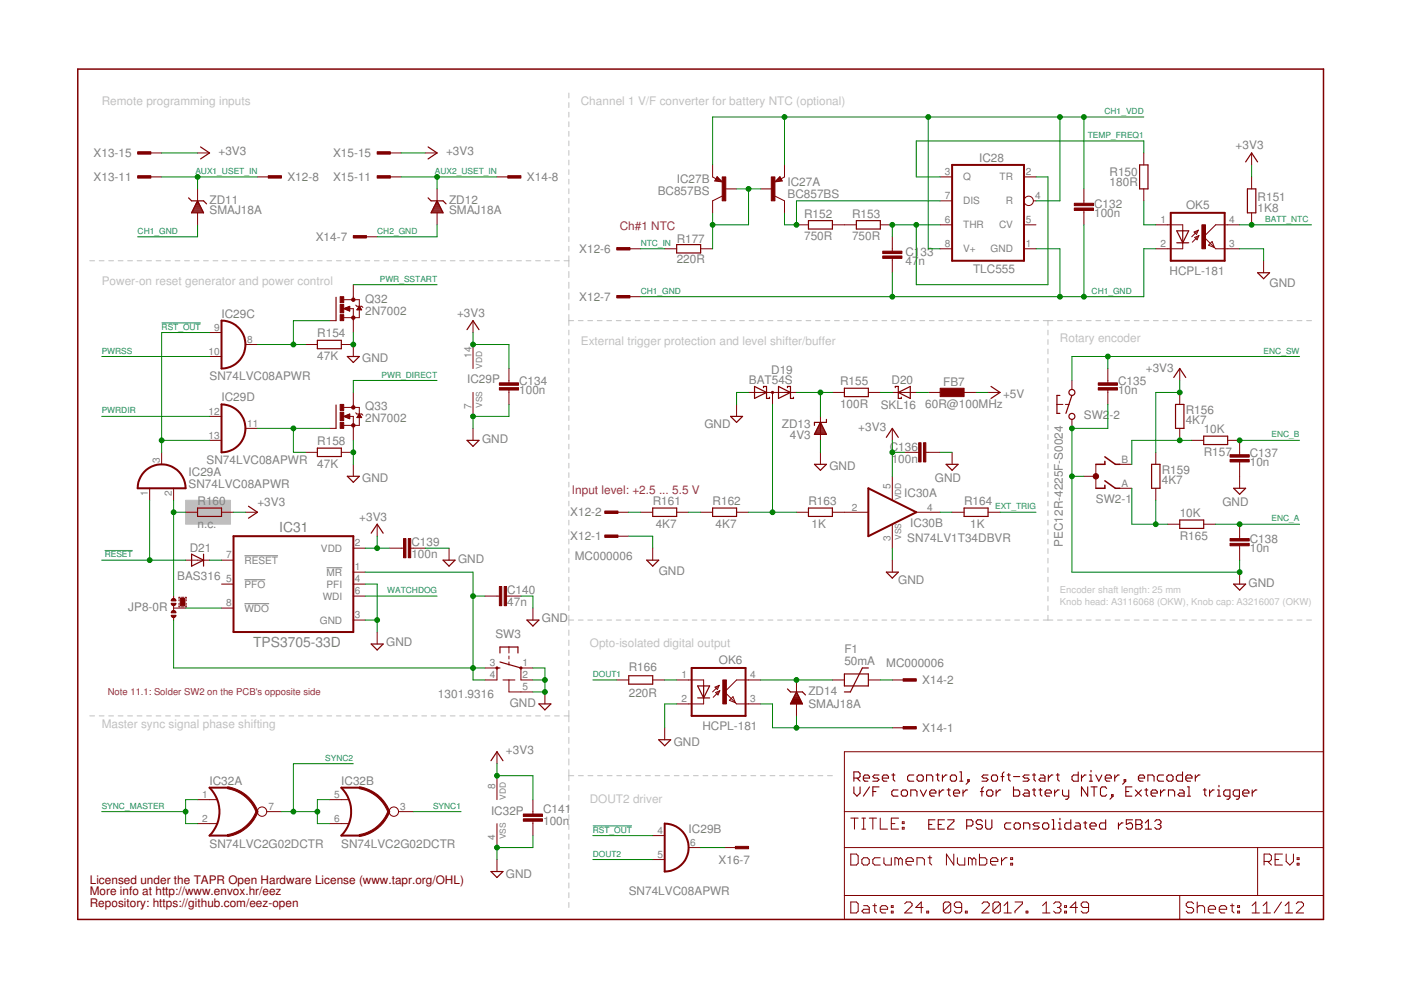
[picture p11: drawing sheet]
<svg xmlns="http://www.w3.org/2000/svg" width="297mm" height="210mm" viewBox="0 0 297 210" stroke-linecap="round" stroke-linejoin="round" font-family="sans-serif">
<g fill="none" stroke="#c0c0c0" stroke-width=".21">
<path d="M120.6 19.7v1.1M120.6 21.8v1M120.6 23.8v1M120.6 25.8v1.1M120.6 27.9v1M120.6 29.9v1M120.6 31.9v1M120.6 34v1M120.6 36v1M120.6 38v1M19 55.3h1M21 55.3h1.1"/>
<path d="M23.1 55.3h1M25.1 55.3h1M27.1 55.3h1M29.1 55.3h1M31.1 55.3h1M33.1 55.3h1M35.1 55.3h1M37.1 55.3h1M39.1 55.3h1.1M41.1 55.3h1.1M43.2 55.3h1M45.2 55.3h1"/>
<path d="M47.2 55.3h1M49.2 55.3h1M51.2 55.3h1M53.2 55.3h1M55.2 55.3h1M57.3 55.3h1M59.3 55.3h1M61.3 55.3h1M63.3 55.3h1M65.3 55.3h1M67.3 55.3h1M69.3 55.3h1"/>
<path d="M71.3 55.3h1M73.3 55.3h1.1M75.4 55.3h1M77.4 55.3h1M79.4 55.3h1M81.4 55.3h1M83.4 55.3h1M85.4 55.3h1M87.4 55.3h1M89.4 55.3h1M91.4 55.3h1.1M93.5 55.3h1"/>
<path d="M95.5 55.3h1M97.5 55.3h1M99.5 55.3h1M101.5 55.3h1M103.5 55.3h1M105.5 55.3h1M107.5 55.3h1M109.5 55.3h1.1M111.5 55.3h1.1M113.6 55.3h1M115.6 55.3h1M117.6 55.3h1"/>
<path d="M119.6 55.3h1M120.6 40v1.1M120.6 42.1v1M120.6 44.1v1M120.6 46.1v1.1M120.6 48.2v1M120.6 50.2v1M120.6 52.2v1.1M120.6 54.3v2.3M120.6 57.6v1.2M120.6 59.8v1.3M120.6 62.1v1.3"/>
<path d="M120.6 64.4v1.3M120.6 66.7v2.3M120.6 70v1M120.6 72v1M120.6 74v1M120.6 76v1M120.6 78.1v1M120.6 68h1M122.6 68h1M124.6 68h1M126.6 68h1.1M128.7 68h1"/>
<path d="M130.7 68h1M132.7 68h1M134.7 68h1M136.7 68h1M138.7 68h1M140.7 68h1M142.7 68h1M144.7 68h1.1M146.8 68h1M148.8 68h1M150.8 68h1M152.8 68h1"/>
<path d="M154.8 68h1M156.8 68h1M158.8 68h1M160.8 68h1M162.9 68h1M164.9 68h1M166.9 68h1M168.9 68h1M170.9 68h1M172.9 68h1M174.9 68h1M176.9 68h1"/>
<path d="M178.9 68h1.1M181 68h1M183 68h1M185 68h1M187 68h1M189 68h1M191 68h1M193 68h1M195 68h1M197 68h1.1M199.1 68h1M201.1 68h1"/>
<path d="M203.1 68h1M205.1 68h1M207.1 68h1M209.1 68h1M211.1 68h1M213.1 68h1M215.1 68h1.1M217.1 68h1.1M219.2 68h1M221.2 68h2M222.2 68v1M222.2 70v1"/>
<path d="M222.2 72v1M222.2 74v1M222.2 76v1M222.2 78.1v1M224.2 68h1.1M226.3 68h1M228.3 68h1M230.3 68h1.1M232.3 68h1.1M234.4 68h1M236.4 68h1M238.4 68h1.1"/>
<path d="M240.5 68h1M242.5 68h1M244.5 68h1.1M246.6 68h1M248.6 68h1M250.6 68h1.1M252.7 68h1M254.7 68h1M256.7 68h1M258.8 68h1M260.8 68h1M262.8 68h1"/>
<path d="M264.8 68h1.1M266.9 68h1M268.9 68h1M270.9 68h1.1M273 68h1M275 68h1M277 68h1.1M120.6 80.1v1M120.6 82.1v1M120.6 84.1v1M120.6 86.1v1M120.6 88.1v1.1"/>
<path d="M120.6 90.1v1.1M120.6 92.2v1M120.6 94.2v1M120.6 96.2v1M120.6 98.2v1M222.2 80.1v1M222.2 82.1v1M222.2 84.1v1M222.2 86.1v1M222.2 88.1v1.1M222.2 90.1v1.1M222.2 92.2v1"/>
<path d="M222.2 94.2v1M222.2 96.2v1M222.2 98.2v1M120.6 100.2v1M120.6 102.2v1.1M120.6 104.2v1.1M120.6 106.3v1M120.6 108.3v1M120.6 110.3v1M120.6 112.3v1M120.6 114.3v1M120.6 116.3v1"/>
<path d="M120.6 118.4v1M222.2 100.2v1M222.2 102.2v1.1M222.2 104.2v1.1M222.2 106.3v1M222.2 108.3v1M222.2 110.3v1M222.2 112.3v1M222.2 114.3v1M222.2 116.3v1M222.2 118.4v1M120.6 120.4v1"/>
<path d="M120.6 122.4v1M120.6 124.4v1M120.6 126.4v1M120.6 128.4v1.1M120.6 130.5v2.1M120.6 133.6v1.1M120.6 135.7v1.2M120.6 137.9v1.1M120.6 140v1.1M120.6 131.5h1M122.6 131.5h1M124.6 131.5h1"/>
<path d="M126.6 131.5h1.1M128.7 131.5h1M130.7 131.5h1M132.7 131.5h1M134.7 131.5h1M136.7 131.5h1M138.7 131.5h1M140.7 131.5h1M142.7 131.5h1M144.7 131.5h1.1M146.8 131.5h1M148.8 131.5h1"/>
<path d="M150.8 131.5h1M152.8 131.5h1M154.8 131.5h1M156.8 131.5h1M158.8 131.5h1M160.8 131.5h1M162.9 131.5h1M164.9 131.5h1M166.9 131.5h1M168.9 131.5h1M170.9 131.5h1M172.9 131.5h1"/>
<path d="M174.9 131.5h1M176.9 131.5h1M178.9 131.5h1.1M181 131.5h1M183 131.5h1M185 131.5h1M187 131.5h1M189 131.5h1M191 131.5h1M193 131.5h1M195 131.5h1M197 131.5h1.1"/>
<path d="M199.1 131.5h1M201.1 131.5h1M203.1 131.5h1M205.1 131.5h1M207.1 131.5h1M209.1 131.5h1M211.1 131.5h1M213.1 131.5h1M215.1 131.5h1.1M217.1 131.5h1.1M219.2 131.5h1M221.2 131.5h2"/>
<path d="M222.2 120.4v1M222.2 122.4v1M222.2 124.4v1M222.2 126.4v1M222.2 128.4v1.1M222.2 130.5v1M224.2 131.5h1.1M226.3 131.5h1M228.3 131.5h1M230.3 131.5h1.1M232.3 131.5h1.1M234.4 131.5h1"/>
<path d="M236.4 131.5h1M238.4 131.5h1.1M240.5 131.5h1M242.5 131.5h1M244.5 131.5h1.1M246.6 131.5h1M248.6 131.5h1M250.6 131.5h1.1M252.7 131.5h1M254.7 131.5h1M256.7 131.5h1M258.8 131.5h1"/>
<path d="M260.8 131.5h1M262.8 131.5h1M264.8 131.5h1.1M266.9 131.5h1M268.9 131.5h1M270.9 131.5h1.1M273 131.5h1M275 131.5h1M277 131.5h1.1M19 151.8h1M21 151.8h1.1M23.1 151.8h1"/>
<path d="M25.1 151.8h1M27.1 151.8h1M29.1 151.8h1M31.1 151.8h1M33.1 151.8h1M35.1 151.8h1M37.1 151.8h1M39.1 151.8h1.1M41.1 151.8h1.1M43.2 151.8h1M45.2 151.8h1M47.2 151.8h1"/>
<path d="M49.2 151.8h1M51.2 151.8h1M53.2 151.8h1M55.2 151.8h1M57.3 151.8h1M59.3 151.8h1M61.3 151.8h1M63.3 151.8h1M65.3 151.8h1M67.3 151.8h1M69.3 151.8h1M71.3 151.8h1"/>
<path d="M73.3 151.8h1.1M75.4 151.8h1M77.4 151.8h1M79.4 151.8h1M81.4 151.8h1M83.4 151.8h1M85.4 151.8h1M87.4 151.8h1M89.4 151.8h1M91.4 151.8h1.1M93.5 151.8h1M95.5 151.8h1"/>
<path d="M97.5 151.8h1M99.5 151.8h1M101.5 151.8h1M103.5 151.8h1M105.5 151.8h1M107.5 151.8h1M109.5 151.8h1.1M111.5 151.8h1.1M113.6 151.8h1M115.6 151.8h1M117.6 151.8h1M119.6 151.8h1"/>
<path d="M120.6 142.1v1.2M120.6 144.3v1.1M120.6 146.4v1.1M120.6 148.5v1.1M120.6 150.6v2.5M120.6 154.1v1.2M120.6 156.3v1.3M120.6 158.6v1.3M120.6 160.9v1.3M120.6 163.2v2.3M120.6 166.5v1.1M120.6 168.6v1.1"/>
<path d="M120.6 170.7v1M120.6 172.7v1.1M120.6 174.8v1.1M120.6 176.9v1M120.6 178.9v1.1M120.6 164.5h1M122.6 164.5h1.1M124.7 164.5h1M126.7 164.5h1M128.7 164.5h1.1M130.8 164.5h1M132.8 164.5h1"/>
<path d="M134.8 164.5h1.1M136.9 164.5h1M138.9 164.5h1M140.9 164.5h1M143 164.5h1M145 164.5h1M147 164.5h1M149.1 164.5h1M151.1 164.5h1M153.1 164.5h1M155.1 164.5h1.1M157.2 164.5h1"/>
<path d="M159.2 164.5h1M161.2 164.5h1.1M163.3 164.5h1M165.3 164.5h1M167.3 164.5h1.1M169.4 164.5h1M171.4 164.5h1M173.4 164.5h1.1M175.5 164.5h1M120.6 181v1.1M120.6 183.1v1M120.6 185.1v1.1"/>
<path d="M120.6 187.2v1.1M120.6 189.3v1M120.6 191.3v1.1"/>
</g>
<path d="M39.3 106.1h9.6v5h-9.6z" fill="#c0c0c0" stroke="#c0c0c0" stroke-width=".21"/>
<path d="M51.8 117.8h7.1M51.8 122.9h4.4M51.8 128h5.3M69.2 120.4h3.4" fill="none" stroke="#808080" stroke-width=".21"/>
<g fill="none" stroke="#800000" stroke-width=".23">
<path d="M181 165h1l.4-.3v-.7l-.4-.3h-1v1.9M181 166.8v1.3l.7 .7 .7-.7v-1.3M181.7 165l.7 .6M183 165h1.4v-.3l-.4-.4h-.6l-.4 .4v.6l.4 .3h.6M184.4 166.8l-1.4 2M185.1 167.8h.6M186.4 164.3h-1l-.3 .4 .3 .3h.6l.4 .3-.4 .3h-.9M186.4 166.8h-1.3v2M187.1 165h1.3v-.3l-.4-.4h-.6l-.3 .4v.6l.3 .3h.6M189.1 164.3h.6M189.4 164v1.3l.3 .3M190.4 167.5h-1l-.3 .3v.7l.3 .3h1"/>
<path d="M191.1 167.8l.3-.3h.7l.3 .3v.7l-.3 .3h-.7l-.3-.3zM193.1 168.8v-1.3h1l.3 .3v1M193.7 164.3h-.9l-.4 .4v.6l.4 .3h.9M194.4 164.7l.4-.4h.6l.3 .4v.6l-.3 .3h-.6l-.4-.3zM195.1 167.5l.7 1.3 .6-1.3M196.4 165.6v-1.3h1l.4 .4v.9M196.9 174.8h.7M197.1 168.1h1.3v-.3l-.3-.3h-.6l-.4 .3v.7l.4 .3h.6M198.2 173.8h-1.3v2h1.3M198.5 164.3h.6M198.8 164v1.3l.3 .3M198.9 174.8h.7"/>
<path d="M199.1 167.5v1.3M199.8 164.3v1.3M200.1 167.5h-.3l-.7 .6M200.2 173.8h-1.3v2h1.3M200.8 164.3h-.3l-.7 .7M200.8 167.5h.7M200.9 173.8h1.3v.4l-1.3 1.3v.3h1.3M201.1 167.2v1.3l.4 .3M201.8 164.3h.7l.3 .4v.6l-.3 .3h-.7l-.3-.3v-.6zM202.2 168.1h1.3v-.3l-.4-.3h-.6l-.3 .3v.7l.3 .3h.6M203.5 163.7h.3v1.9M203.5 165.6h.7"/>
<path d="M204.2 167.5v1.3M205 175.1h.9l.4-.3v-.6l-.4-.4h-.9v2M205.1 167.5h-.3l-.6 .6M205.2 165.3h.3v.3h-.3zM205.5 165.6l-.7 .7M207.9 167.8h.6M208.3 174.2l-.4-.4h-.6l-.3 .4v.3l.3 .3h.6l.4 .3v.4l-.4 .3h-.6l-.3-.3M208.5 166.8l-.3 .4v1.6M209 173.8v1.7l.3 .3h.7l.3-.3v-1.7M209.2 167.8l.3-.3h.7l.3 .3v.7l-.3 .3h-.7l-.3-.3zM209.5 164.3h-1l-.3 .4 .3 .3h.7l.3 .3-.3 .3h-1M210.5 164.3h.7l.3 .4v.6l-.3 .3h-.7l-.3-.3v-.6z"/>
<path d="M211.2 167.5v1.3M212.2 167.5h-.3l-.7 .6M212.2 164.7h.7M212.9 163.7l-.4 .3v1.6M213.6 164.3h.6M213.9 164v1.3l.3 .3M214.3 174.5h-1l-.3 .3v.7l.3 .3h1M214.9 164.7h1.3M214.9 166.8v2h1l.3-.3v-.7l-.3-.3h-1M215.3 174.5h.7l.3 .3v.7l-.3 .3h-.7l-.3-.3v-.7zM217 175.8v-1.3h1l.3 .3v1M217.2 167.5h.7l.3 .3v1h-1l-.3-.3 .3-.4h1"/>
<path d="M218.2 164.3h-1l-.3 .4 .3 .3h.7l.3 .3-.3 .3h-1M218.9 164.3h.7M218.9 167.5h.7M219.2 164v1.3l.4 .3M219.2 167.2v1.3l.4 .3M220.3 167.5h.6M220.3 174.5h-.9l-.4 .3 .4 .3h.6l.3 .4-.3 .3h-1M220.6 164.3h.6l.4 .4v.9h-1l-.3-.3 .3-.3h1M220.6 167.2v1.3l.3 .3M221.4 174.5h.6l.4 .3v.7l-.4 .3h-.6l-.4-.3v-.7zM221.6 168.1h1.3v-.3l-.3-.3h-.7l-.3 .3v.7l.3 .3h.7M222.3 164.3v1.3"/>
<path d="M223.1 173.8h.3v2M223.1 175.8h.6M223.2 164.3h-.3l-.6 .7M223.6 167.5v1.3M223.9 164.3h.7M224.3 164v1.3l.3 .3M224.4 175.8h.6M224.4 174.5h.3v1.3M224.6 167.5h-.3l-.7 .6M224.7 173.5v.3M225.3 167.5v1l.3 .3h1M226.6 167.5v1.6l-.3 .4h-.4"/>
<path d="M227 173.8v2h-.9l-.4-.3v-.7l.4-.3h.9M228.1 174.5h.6l.3 .3v1h-.9l-.3-.3 .3-.4h.9M228.6 163.7v1.9h-1l-.3-.3v-.6l.3-.4h1M229.3 164.3v1.3M229.8 174.5h.6M230.1 174.2v1.3l.3 .3M230.3 164.3h-.3l-.7 .7M230.6 166.8v2l-1.3-2v2M231 165.6h.6M231 164.3h.3v1.3M231.1 175.1h1.3v-.3l-.3-.3h-.7l-.3 .3v.7l.3 .3h.7M231.3 163.3v.4"/>
<path d="M231.3 166.8h1.3M232 166.8v2M232.3 164.3l.7 1.3 .6-1.3M234.3 165h1.3v-.3l-.3-.4h-.6l-.4 .4v.6l.4 .3h.6M234.4 173.8v2h-1l-.3-.3v-.7l.3-.3h1M234.6 167.2l-.3-.4h-.6l-.4 .4v1.3l.4 .3h.6l.3-.3M235.7 168.5h.3v.3h-.3zM236 168.8l-.7 .7M236.3 164.3v1.3M237.1 174.5v1.3M237.3 164.3h-.3l-.7 .7M238.1 174.5h-.3l-.7 .6"/>
<path d="M238.3 165.3h.4v.3h-.4zM238.7 165.6l-.7 .7M238.7 167.8h.6M240 166.8h-1.3v2h1.3M240.1 173.8h-1.3v1l.7-.3h.3l.3 .3v.7l-.3 .3h-.7l-.3-.3M240.7 167.5l1.3 1.3M240.8 173.8h1l.3 .4v.3l-.3 .3 .3 .3v.4l-.3 .3h-1zM240.8 174.8h1M241.4 165h1.3v-.3l-.3-.4h-.7l-.3 .4v.6l.3 .3h.7M242 167.5l-1.3 1.3M242.7 167.5h.7M242.8 175.8h1.3"/>
<path d="M242.8 174.5l.7-.7v2M243 167.2v1.3l.4 .3M243.4 165.6v-1.3h1l.3 .4v.9M244.1 168.1h1.3v-.3l-.4-.3h-.6l-.3 .3v.7l.3 .3h.6M244.8 174.2l.4-.4h.6l.3 .4v.3l-.3 .3M245.5 174.8h.3M245.8 174.8l.3 .3v.4l-.3 .3h-.6l-.4-.3M246.1 167.5v1.3M246.7 164.3h-1l-.3 .4v.6l.3 .3h1M247 167.5h-.3l-.6 .6M247.4 164.7l.3-.4h.7l.3 .4v.6l-.3 .3h-.7l-.3-.3zM247.7 168.8v-1.3h1l.3 .3v1"/>
<path d="M250.1 167.5h.6l.4 .3v1h-1l-.4-.3 .4-.4h1M250.7 163.7v1.9h-1l-.3-.3v-.6l.3-.4h1M251.4 165h1.3v-.3l-.3-.4h-.6l-.4 .4v.6l.4 .3h.6M251.8 166.8h.3v2M251.8 168.8h.6M253.4 164.3v1.3M254.4 164.3h-.3l-.7 .7M255.1 167.5h.7M255.4 167.2v1.3l.4 .3M256.5 167.5v1.3M257.4 167.5h-.3l-.6 .6M258.1 167.5h.3v1.3"/>
<path d="M258.1 168.8h.7M258.4 166.5v.3M260.8 168.8h-1l-.3-.3v-.7l.3-.3h1v1.6l-.3 .4h-.4M262.8 168.8h-1l-.3-.3v-.7l.3-.3h1v1.6l-.3 .4h-.4M263.5 168.1h1.3v-.3l-.3-.3h-.7l-.3 .3v.7l.3 .3h.7M265.5 167.5v1.3M266.5 167.5h-.4l-.6 .6"/>
</g>
<g fill="none" stroke="#800000" stroke-width=".42">
<path d="M201.9 35h15.2v20.3h-15.2zM248.2 45.1h11.5v10.2h-11.5zM47 68a5.1 5.1 0 0 1 5 5.1 5.1 5.1 0 0 1-5 5zM47 85.7a5.1 5.1 0 0 1 5 5.1 5.1 5.1 0 0 1-5 5.1zM30.6 100.1a5.1 5.1 0 0 1 5.5-1.3 5.1 5.1 0 0 1 3.2 4.7h-10.1a5.1 5.1 0 0 1 1.4-3.4zM49.5 113.7h25.4v20.3h-25.4zM184.1 103.5l10.2 5.1-10.2 5.1zM146.6 141.6h11.5v10.2h-11.5zM48.2 167h-3.8a7.2 7.2 0 0 1 0 10.2h3.8M76.2 167h-3.8a7.2 7.2 0 0 1 0 10.2h3.8M140.9 174.6a5.1 5.1 0 0 1 5.1 5.1 5.1 5.1 0 0 1-5.1 5.1z"/>
<circle cx="163.8" cy="83.2" r=".13"/>
<circle cx="105.4" cy="141.6" r=".13"/>
<circle cx="110.4" cy="141.6" r=".13"/>
</g>
<g fill="none" stroke="#800000" stroke-width=".21">
<path d="M31.7 37.5h2.6M31.7 32.4h2.6M41.9 32.4h2.5M54.6 37.5h2.5M82.5 37.5h2.5M82.5 32.4h2.5M90.1 32.4h2.6M105.4 37.5h2.5M151.1 35v2.5l.7 .4M152 37.4l1.1 1.2-1.6-.2zM165.4 37.4l.5 1-1.6 .2zM166.3 35v2.5l-.7 .4"/>
<path d="M199.3 37.5h2.6M217.1 37.5h2.5M242.5 32.4v2.6M265.4 32.4v2.6M265.4 37.5v2.5M41.9 40v2.6M41.9 45.1v2.6M77.4 50.2h2.6M92.7 40v2.6M92.7 45.1v2.6M133.3 52.7h2.5M140.9 52.7h2.6"/>
<path d="M148.5 52.7h2.6M153.1 41.6l-2 1v2.5M153.6 40h2.6M161.2 40h2.6M164.3 41.6l2 1v2.5M168.9 47.7h2.5M176.5 47.7h5.1M186.6 47.7h2.6M189.2 50.2v3.1M189.2 54.8v3M199.3 42.6h2.6M199.3 47.7h2.6"/>
<path d="M199.3 52.7h2.6M217.1 47.7h2.5M217.1 52.7h2.5M219.1 42.6h.5M229.8 40v3.1M229.8 44.6v3.1M242.5 40v2.6M245 47.7h5.8v1.2M250.8 51.5v1.2h-5.8M253.2 49.2l.9-.4-.4 .9zM253.3 50.3l.9-.3-.4 .8zM254.1 48.8l-1.4 1.4"/>
<path d="M254.2 50l-1.4 1.4M257 51.2l.5 1.3-1.3-.5zM262.8 47.7h-5.1l-2.5 2.5 2.5 2.5h5.1M265.4 45.1v2.6M267.9 55.3v2.5M44.4 70.5h2.6M44.4 75.6h2.6M52 73h2.6M64.7 73h2.6M69.8 68h1.4M72.4 73h2.5v2.6M72.9 65.4l1.2-.5v1.1z"/>
<path d="M72.9 63.5h3.3v3.9h-3.3M72.9 65.4h1.2M73.1 65.5h1M73.2 65.3h.9M73.4 65.6h.7M73.6 65.2h.5M73.7 65.8h.4M73.9 65h.2M74 65.9h.1M74 65.4h.9v5.1M74.9 60.4v3.1M75.4 64.7l.3 .2h1l.2 .3"/>
<path d="M75.7 65.6h.9M75.8 65.5h.8M75.9 65.4h.6M75.9 65.3h.5M76 65.2h.3M76.1 65h.1M76.2 64.9l.5 .8h-1zM100.3 68v2.5M100.3 73v5.1M107.9 78.1v3.1M133.3 62.9h2.5M234.9 78.1v3.1"/>
<path d="M250.1 78.1v2.6M34.3 95.9v2.5M44.4 88.3h2.6M44.4 93.4h2.6M52 90.8h2.6M64.7 95.9h2.6M69.8 90.8h1.4M72.4 95.9h2.5M72.9 88.3l1.2-.5v1zM72.9 86.4h3.3v3.8h-3.3M72.9 88.3h2v5.1M73.1 88.2h1"/>
<path d="M73.2 88.4h.9M73.4 88.1h.7M73.6 88.6h.5M73.7 88h.4M73.9 88.7h.2M74 87.8h.1M74.9 83.2v3.2M74.9 98.4v2.6M75.4 87.5l.3 .3h1l.2 .2M75.7 88.4h.9M75.8 88.3h.7M75.9 88.2h.6"/>
<path d="M76 88.1h.4M76.1 88h.2M76.1 87.8h.1M76.2 87.8l.5 .7h-1zM100.3 83.2v5.1M100.3 90.8v2.6M107.9 82.7v3M156.2 85.7v2.6M158.7 83.2h10.2M163.8 83.2v2.5M173.9 88.3v5.1M173.9 95.9v2.5"/>
<path d="M176.5 83.2h2.5M184.1 83.2h2.5M189.2 90.8v2.6M189.2 83.2h5.1M191.7 95.9h3.1M196.3 95.9h3M196.8 83.2h2.5M201.9 95.9v2.5M204.4 83.2h2.5M209.5 83.2h2.5M224.1 85.7h1.3M225.9 85.7h.7"/>
<path d="M227.3 80.7v1.9M227.3 88.9v1.9M232.3 98.4v5.1M234.9 82.7v3M237.4 98.4h2.6M245 95.9v2.5M250.1 83.2v2.5M250.1 90.8v2.6M252.7 93.4h2.5M260.3 93.4h2.5v3M262.8 97.9v5.6M31.7 103.5v2.6"/>
<path d="M36.8 103.5v2.6M39.3 108.6h2.6M39.3 118.8h5.1M47 108.6h2.5M47 118.8h2.5M52 108.6h2.6M74.9 116.2h2.5M80 111.1v2.6M82.5 116.2h3.1M87.1 116.2h3M95.2 116.2v2.6M130.8 108.6h2.5"/>
<path d="M130.8 113.7h2.5M135.8 108.6h2.6M138.4 116.2v2.6M143.5 108.6h2.5M148.5 108.6h2.6M156.2 108.6h2.5M168.9 108.6h2.5M176.5 108.6h7.6M189.2 101v5.1M189.2 111.1v5.1M189.2 118.8v2.5M194.3 108.6h5"/>
<path d="M201.9 108.6h2.5M209.5 108.6h2.5M229.8 101h2.5M237.4 103.5h2.6M245 103.5v2.6M247.6 111.1h2.5M255.2 111.1h2.5M262.8 111.1v3.1M262.8 115.7v3.1M36.8 128.9h2.5M36.8 126.4v.7M36.8 128.4v1"/>
<path d="M36.8 130.7v.8M38 128.4v.3h.2M38 127.1v.3M38 127.9v.3M38.2 126.6h-.2v.3M38.5 126.6h.5M38.5 128.7h.5M39.2 126.6h.3v.3M39.5 128.4v.3h-.3M39.5 127.1v.3M39.5 127.9v.3M47 123.8h2.5"/>
<path d="M47 128.9h2.5M74.9 121.3h2.5M74.9 123.8h2.5M74.9 126.4h2.5M74.9 131.5h2.5M80 134v2.5M102.8 126.4h3.1M107.4 126.4h3M107.9 137.2v1.3M107.9 139.1v.6M113 128.9v2.6M262.8 121.3v2.5"/>
<path d="M102.8 141.6h2.6v2.6h-2.6M105.4 159.4v2.5M106.6 144.2h2.6M107.9 140.4v.6M107.9 144.2v2.5h5.1M113 141.6h-2.6v2.6h2.6M115.5 146.7v2.5M130.8 144.2h2.5M138.4 144.2h2.5M140.9 154.3v2.5M143.5 144.2h5.7v1.2M149.2 148v1.2h-5.7"/>
<path d="M151.6 145.7l.9-.4-.4 .9zM151.7 146.8l.9-.3-.4 .8zM152.5 145.3l-1.4 1.4M152.6 146.5l-1.4 1.3M155.4 147.7l.5 1.3-1.3-.5zM161.2 144.2h-5l-2.6 2.5 2.6 2.5h5M168.9 144.2v2.5M168.9 149.2v2.6M176.5 144.2h2.5M179 159.4h101.6v35.5h-101.6zM184.1 144.2h2.5M189.2 144.2h2.5"/>
<path d="M189.2 154.3h2.5M41.9 174.6h4.1M41.9 169.5h4.1M56.6 172.1h3.1M69.8 174.6h4.1M69.8 169.5h4.1M84.5 172.1h3.1M105.4 164.5v5M105.4 174.6v5.1M113 169.5v3.1M113 174.1v3.1M138.4 177.2h2.5"/>
<path d="M146 179.7h2.5M153.6 179.7h2.6M179 179.7h101.6M179 172.1h101.6M180.4 173.5h1.5M181.2 173.5v2.3M182.7 173.5h.8M182.7 175.8h.8M183.1 173.5v2.3M184.3 173.5h1.5M185.1 173.5v2.3M186.6 173.5v2.3h1.6"/>
<path d="M189 174.6h.7M190.5 173.5h-1.5v2.3h1.5M191.3 175.4h.4v.4h-.4zM191.3 174.2h.4v.4h-.4zM266.6 179.7v10.2M105.4 182.2v2.6M138.4 182.2h2.5M179 189.9h101.6M180.4 181.1h1.2l.3 .4v1.5l-.3 .4h-1.2zM180.4 191.2h1.2l.3 .4v1.6l-.3 .4h-1.2zM182.7 182.2l.4-.3h.8l.4 .3v.8l-.4 .4h-.8l-.4-.4zM183.1 192h.8l.4 .4v1.2h-1.2l-.4-.4 .4-.4h1.2"/>
<path d="M185.1 192h.7M185.5 191.6v1.6l.3 .4M186.6 192.8h1.6v-.4l-.4-.4h-.8l-.4 .4v.8l.4 .4h.8M186.6 181.9h-1.1l-.4 .3v.8l.4 .4h1.1M187.4 181.9v1.1l.4 .4h1.2v-1.5M189 193.2h.4v.4h-.4zM189 192h.4v.4h-.4zM190.5 182.2l-.4-.3h-.4v1.5M190.5 182.2l.4-.3 .4 .3v1.2M190.5 182.2v1.2M191.8 191.6l.4-.4h.8l.4 .4v.4l-1.6 1.6h1.6M192.1 182.6h1.5v-.4l-.3-.3h-.8l-.4 .3v.8l.4 .4h.8"/>
<path d="M194.4 183.4v-1.5h1.2l.4 .3v1.2M195.7 192.4h-1.5l1.1-1.2v2.4M196.5 193.2h.4v.4h-.4zM196.8 181.9h.7M197.1 181.5v1.5l.4 .4M201.6 191.6v1.6l-.4 .4h-.8l-.4-.4M201.6 191.6l-.4-.4h-.8l-.4 .4v1.6M201.6 191.6l-1.6 1.6M202.2 181.1v2.3l-1.5-2.3v2.3M203 181.9v1.1l.4 .4h1.2v-1.5M203.9 192.4h-1.2l-.4-.4v-.4l.4-.4h.8l.4 .4v1.6l-.4 .4h-.8l-.4-.4M204.7 193.2h.4v.4h-.4z"/>
<path d="M206.1 182.2l-.4-.3h-.4v1.5M206.1 182.2v1.2M206.1 182.2l.4-.3 .4 .3v1.2M207.7 181.1v2.3h1.2l.3-.4v-.8l-.3-.3h-1.2M208.2 191.6l.4-.4h.8l.3 .4v.4l-1.5 1.6h1.5M210 182.6h1.6v-.4l-.4-.3h-.8l-.4 .3v.8l.4 .4h.8M212.1 191.6v1.6l-.4 .4h-.8l-.4-.4M212.1 191.6l-.4-.4h-.8l-.4 .4v1.6M212.1 191.6l-1.6 1.6M212.3 181.9v1.5M212.9 193.6h1.5M212.9 192l.7-.8v2.4"/>
<path d="M213.5 181.9h-.4l-.8 .7M214.3 183h.4v.4h-.4zM214.3 181.9h.4v.3h-.4zM215.2 191.2h1.6v.4l-1.6 1.6v.4M217.6 193.2h.3v.4h-.3zM221 193.6h1.6M221 192l.8-.8v2.4M223.4 191.6l.4-.4h.8l.3 .4v.4l-.3 .4M224.2 192.4h.4M224.6 192.4l.3 .4v.4l-.3 .4h-.8l-.4-.4M225.7 193.2h.4v.4h-.4zM225.7 192h.4v.4h-.4z"/>
<path d="M228.5 192.4h-1.6l1.2-1.2v2.4M230.8 192.4h-1.2l-.4-.4v-.4l.4-.4h.8l.4 .4v1.6l-.4 .4h-.8l-.4-.4M250.1 189.9v5M253.1 191.6l-.4-.4h-.8l-.4 .4v.4l.4 .4h.8l.4 .4v.4l-.4 .4h-.8l-.4-.4M253.8 192.4l.4-.4h.8l.4 .4v1.2M253.8 191.2v2.4M256.2 192.8h1.5v-.4l-.4-.4h-.7l-.4 .4v.8l.4 .4h.7M258.5 192.8h1.6v-.4l-.4-.4h-.8l-.4 .4v.8l.4 .4h.8M260.9 192h.7M261.2 191.6v1.6l.4 .4M262.4 193.2h.4v.4h-.4zM262.4 192h.4v.4h-.4z"/>
<path d="M265.5 193.6h1.5M265.5 192l.8-.8v2.4M267.8 193.6h1.6M267.8 192l.8-.8v2.4M268 182.6h1.2l.4-.4v-.7l-.4-.4h-1.2v2.3M268.8 182.6l.8 .8M270.3 182.2h.8M271.7 191.2l-1.5 2.4M271.9 181.1h-1.6v2.3h1.6M272.5 193.6h1.5M272.5 192l.8-.8v2.4M272.7 181.1v1.5l.8 .8 .7-.8v-1.5"/>
<path d="M274.8 191.6l.4-.4h.8l.4 .4v.4l-1.6 1.6h1.6M275 183h.4v.4h-.4zM275 181.9h.4v.3h-.4z"/>
<circle cx="218.1" cy="42.6" r=".99"/>
<circle cx="55.6" cy="172.1" r=".99"/>
<circle cx="83.5" cy="172.1" r=".99"/>
</g>
<g fill="none" stroke="#800000" stroke-width=".25">
<path d="M42.5 31.2l1.9 1.2-1.9 1.3M90.8 31.2l1.9 1.2-1.9 1.3M152.1 38.1h.4l-.4-.2-.3 .4 1.1 .1-.8-.8-.4 .7M165.3 38.1h-.4l.4-.2 .3 .4-1.1 .1 .8-.8 .4 .7M241.6 35h1.8v5h-1.8zM264.1 34.3l1.3-1.9 1.2 1.9M40 42l.6 .6h2.6l.6 .6M40.7 45h2.4M40.8 44.7h2.2M40.9 44.5h2M41 44.3h1.7M41.1 44.1h1.5"/>
<path d="M41.3 43.9h1.2M41.4 43.6h1M41.5 43.4h.8M41.6 43.2h.6M41.7 43h.4M41.8 42.8h.2M41.9 42.6l1.3 2.5h-2.6zM90.8 42l.6 .6h2.5l.7 .6M91.5 45h2.4M91.6 44.7h2.1M91.7 44.5h1.9M91.8 44.3h1.7"/>
<path d="M91.9 44.1h1.5M92 43.9h1.3M92.2 43.6h1M92.3 43.4h.8M92.4 43.2h.6M92.5 43h.4M92.6 42.8h.2M92.7 42.6l1.2 2.5h-2.5zM143.5 51.9h5v1.7h-5zM171.4 46.8h5.1v1.8h-5.1zM181.6 46.8h5v1.8h-5zM249.5 48.9h2.5l-1.2 2.6z"/>
<path d="M249.5 51.5h2.5M250.8 48.9v2.6M264.5 40h1.8v5.1h-1.8zM266.6 57.8h2.6l-1.3 1.3zM67.3 72.2h5.1v1.7h-5.1zM71.2 63v5M73.6 75.6h2.6l-1.3 1.3zM99 69.9l1.3-1.9 1.3 1.9M67.3 95h5.1v1.8h-5.1zM71.2 85.9v4.9M99 93.4h2.6l-1.3 1.2zM154.9 88.3h2.5l-1.2 1.3z"/>
<path d="M160 81.9l2.5 1.3-2.5 1.3zM161.9 82.2v-.3h.6v2.6h.7v-.3M165.1 81.9l2.5 1.3-2.5 1.3zM167 82.2v-.3h.6v2.6h.6v-.3M172.7 98.4h2.5l-1.3 1.3zM172.7 92.1h2.5M172.8 91.8h2.3M172.9 91.6h2.1M173 91.4h1.9M173.1 91.2h1.7M173.2 91h1.4M173.4 90.7h1.1"/>
<path d="M173.5 90.5h.9M173.6 90.3h.7M173.7 90.1h.5M173.8 89.9h.3M173.9 89.6h.1M173.9 89.6l1.3 2.5h-2.5zM175.2 88.9v.7h-2.5v.6M179 82.3h5.1v1.8h-5.1zM187.9 92.7l1.3-1.9 1.3 1.9M189.8 82.2v-.3h.7v2.6h.6v-.3M190.5 83.2l2.5-1.3v2.6zM200.6 98.4h2.5l-1.2 1.3z"/>
<path d="M210.1 81.9l1.9 1.3-1.9 1.3M224.7 83.8h-.6v3.9h.6M227.3 83.8l-1.3 3.9M244.2 98.4h1.7v5.1h-1.7zM248.9 80l1.2-1.9 1.3 1.9M249.2 85.7h1.8v5.1h-1.8zM255.2 92.5h5.1v1.8h-5.1zM40.6 117.5l2.6 1.3-2.6 1.2zM41.9 107.7h5.1v1.8h-5.1zM43.2 117.5v2.5M52.7 107.3l1.9 1.3-1.9 1.3M73.6 101h2.6l-1.3 1.3z"/>
<path d="M78.7 113.1l1.3-2 1.2 2M93.9 118.8h2.6l-1.3 1.2zM137.1 118.8h2.6l-1.3 1.2zM138.4 107.7h5.1v1.8h-5.1zM151.1 107.7h5.1v1.8h-5.1zM171.4 107.7h5.1v1.8h-5.1zM204.4 107.7h5.1v1.8h-5.1zM250.1 110.3h5.1v1.7h-5.1zM261.6 103.5h2.5l-1.3 1.3zM78.7 136.5h2.5l-1.2 1.3zM106 138.5v-1.3h3.8v1.3M111.7 131.5h2.6l-1.3 1.2z"/>
<path d="M187.9 121.3h2.6l-1.3 1.3zM261.6 123.8h2.5l-1.3 1.3zM105.4 141.6h.6M106 140.4l4.4 1.2M114.3 149.2h2.5l-1.3 1.3zM133.3 143.3h5.1v1.8h-5.1zM139.7 156.8h2.5l-1.3 1.3zM147.9 145.4h2.6l-1.3 2.6zM147.9 148h2.6M149.2 145.4v2.6M167 146.1l.6 .6h2.5l.7 .6M167.6 149.2h2.5"/>
<path d="M167.7 148.9h2.3M167.9 148.7h2M168 148.5h1.8M168.1 148.3h1.6M168.2 148.1h1.3M168.3 147.8h1.1M168.4 147.6h.9M168.5 147.4h.7M168.6 147.2h.5M168.7 147h.3M168.9 146.7l1.2 2.5h-2.5zM179 142.9h5.1v2.5h-5.1z"/>
<path d="M184.1 141.6h-1.3l-2.5 5.1h-1.3M104.1 161.3l1.3-1.9 1.2 1.9M104.1 184.8h2.5l-1.2 1.3z"/>
<circle cx="227.3" cy="83.2" r=".64"/>
<circle cx="227.3" cy="88.3" r=".64"/>
</g>
<g fill="#800000" stroke="#800000" stroke-width=".21">
<path d="M187.2 53.3h4v.5h-4z"/>
<path d="M187.2 54.3h4v.5h-4z"/>
<path d="M227.8 44.1h4v.5h-4z"/>
<path d="M227.8 43.1h4v.5h-4z"/>
<path d="M163.5 37.5h.8v5.1h-.8z"/>
<path d="M153.1 37.5h.8v5.1h-.8z"/>
<path d="M254.8 47.7h.8v5h-.8z"/>
<path d="M195.8 93.9h.5v4h-.5z"/>
<path d="M194.8 93.9h.5v4h-.5z"/>
<path d="M199.3 82.3h5.1v1.8h-5.1z"/>
<path d="M29.2 37.3h2.8v.5h-2.8z"/>
<path d="M29.2 32.2h2.8v.5h-2.8z"/>
<path d="M80 37.3h2.8v.5h-2.8z"/>
<path d="M80 32.2h2.8v.5h-2.8z"/>
<path d="M56.9 37.3h2.8v.5h-2.8z"/>
<path d="M128.2 113.4h2.8v.5h-2.8z"/>
<path d="M128.2 108.4h2.8v.5h-2.8z"/>
<path d="M72.1 66.7h.8v1.3h-.8z"/>
<path d="M72.1 62.9h.8v1.3h-.8z"/>
<path d="M72.1 64.6h.8v1.7h-.8z"/>
<path d="M72.1 89.6h.8v1.2h-.8z"/>
<path d="M72.1 85.7h.8v1.3h-.8z"/>
<path d="M72.1 87.4h.8v1.8h-.8z"/>
<path d="M85.6 114.2h.5v4.1h-.5z"/>
<path d="M86.6 114.2h.5v4.1h-.5z"/>
<path d="M105.9 124.4h.5v4h-.5z"/>
<path d="M106.9 124.4h.5v4h-.5z"/>
<path d="M130.8 62.7h2.8v.5h-2.8z"/>
<path d="M130.8 52.5h2.8v.5h-2.8z"/>
<path d="M105.9 81.2h4v.5h-4z"/>
<path d="M105.9 82.2h4v.5h-4z"/>
<path d="M38.2 126.9h1v1.5h-1z"/>
<path d="M111 173.6h4v.5h-4z"/>
<path d="M111 172.6h4v.5h-4z"/>
<path d="M260.8 96.4h4.1v.5h-4.1z"/>
<path d="M260.8 97.4h4.1v.5h-4.1z"/>
<path d="M260.8 115.2h4.1v.5h-4.1z"/>
<path d="M260.8 114.2h4.1v.5h-4.1z"/>
<path d="M153.2 144.2h.8v5h-.8z"/>
<path d="M107.7 37.3h2.7v.5h-2.7z"/>
<path d="M74.9 50h2.8v.5h-2.8z"/>
<path d="M191.5 143.9h2.8v.5h-2.8z"/>
<path d="M191.5 154.1h2.8v.5h-2.8z"/>
<path d="M155.9 179.5h2.8v.5h-2.8z"/>
<path d="M232.9 81.2h4v.5h-4z"/>
<path d="M232.9 82.2h4v.5h-4z"/>
</g>
<path d="M16.5 14.6h264.1v180.3h-264.1zM234.3 97.8v.6h-2M234.3 96.9l2.2 1.5h.9M234.3 102.9v.6h-2M234.3 101.9l2.2 1.6h.9" fill="none" stroke="#800000" stroke-width=".32"/>
<g fill="#800000" stroke="#800000" stroke-width=".21">
<path d="M36.3 130.5h1a.51 .51 0 0 1-.5 .5 .51 .51 0 0 1-.5-.5z" fill-rule="evenodd"/>
<path d="M36.3 127.9h1a.51 .51 0 0 1-.5 .5 .51 .51 0 0 1-.5-.5z" fill-rule="evenodd"/>
<path d="M36.5 129.5h.5l.3 .4h-1z" fill-rule="evenodd"/>
<path d="M36.5 127l.5-.1 .3 .5h-1z" fill-rule="evenodd"/>
<path d="M48.2 177a7.8 7.8 0 0 0 6.1-5l.4 .1a8.2 8.2 0 0 1-6.4 5.3z" fill-rule="evenodd"/>
<path d="M48.3 166.8a8.2 8.2 0 0 1 6.4 5.3l-.4 .1a7.9 7.9 0 0 0-6.1-5z" fill-rule="evenodd"/>
<path d="M76.2 177a7.8 7.8 0 0 0 6.1-5l.3 .1a8.2 8.2 0 0 1-6.4 5.3z" fill-rule="evenodd"/>
<path d="M76.2 166.8a8.2 8.2 0 0 1 6.4 5.3l-.3 .1a7.9 7.9 0 0 0-6.1-5z" fill-rule="evenodd"/>
<circle cx="74.9" cy="63.5" r=".36"/>
<circle cx="74.9" cy="67.4" r=".36"/>
<circle cx="74.9" cy="86.4" r=".36"/>
<circle cx="74.9" cy="90.2" r=".36"/>
<circle cx="232.3" cy="101" r=".57"/>
</g>
<g fill="none" stroke="#008000" stroke-width=".21">
<path d="M34.3 37.5h20.3M34.3 32.4h7.6M41.9 37.5v2.5M85 37.5h20.4M85 32.4h5.1M92.7 37.5v2.5M166.3 24.8v10.2M196.8 24.8v27.9h2.5M219.6 37.5h2.6v22.9h-27.9v-12.7M224.7 24.8v17.8h-5.1M229.8 24.8v15.2M242.5 32.4v-2.5h-48.2v7.6h5"/>
<path d="M242.5 24.8h-91.4v10.2M265.4 35v2.5M41.9 47.7v2.5h-12.7M92.7 47.7v2.5h-12.7M135.8 52.7h5.1M151.1 45.1v7.6M156.2 40h5M158.7 40v7.7h-7.6M189.2 57.8v5.1M199.3 42.6h-30.4v5.1h-2.6v-2.6M199.3 47.7h-10.1v2.5M219.6 52.7h5.1v10.2"/>
<path d="M229.8 47.7v15.2M242.5 42.6v5.1h2.5M245 52.7h-2.5v10.2h-106.7M262.8 47.7h15.3M262.8 52.7h5.1v2.6M21.6 75.6h22.8M44.4 70.5h-10.1v25.4M54.6 73h10.1M69.8 68h-7.6v5M74.9 60.4h17.8M74.9 70.5v2.5M100.3 70.5v2.5h7.6v5.1"/>
<path d="M234.9 75.6v2.5M275.5 75.6h-48.2v5.1M21.6 88.3h22.8M34.3 93.4h10.1M54.6 90.8h15.2M62.2 90.8v5.1h2.5M74.9 93.4v5M92.7 80.7h-17.8v2.5M107.9 85.7v2.6h-7.6v2.5M158.7 83.2h-2.5v2.5M163.8 85.7v22.9M168.9 83.2h7.6"/>
<path d="M173.9 83.2v5.1M173.9 93.4v2.5M186.6 83.2h2.6M189.2 93.4v7.6M189.2 95.9h2.5M194.3 83.2h2.5M199.3 95.9h2.6M206.9 83.2h2.6M234.9 85.7v5.1h-7.6v30.5h35.5v-2.5M250.1 80.7v2.5h-5.1v12.7M252.7 93.4h-12.7v5M262.8 93.4h12.7"/>
<path d="M21.6 118.8h17.7M31.7 106.1v12.7M36.8 108.6h2.5M36.8 106.1v20.3M44.4 118.8h2.6M49.5 108.6h2.5M77.4 116.2h5.1M80 113.7v2.5M90.1 116.2h5.1M133.3 113.7h5.1v2.5M133.3 108.6h2.5M146 108.6h2.5"/>
<path d="M158.7 108.6h10.2M189.2 116.2v2.6M199.3 108.6h2.6M212 108.6h7.6M227.3 101h2.5M240 103.5v7.6h7.6M245 106.1v5M257.7 111.1h17.8M36.8 131.5v10.1h66M39.3 128.9h7.7M77.4 131.5h2.6M77.4 123.8h2.6v10.2"/>
<path d="M77.4 121.3h22.9v22.9h2.5M77.4 126.4h15.3M100.3 126.4h2.5M110.4 126.4h2.6v2.5M113 141.6h2.5v5.1h-2.5M113 144.2h2.5M125.7 144.2h5.1M140.9 144.2h2.6M143.5 149.2h-2.6v5.1M161.2 144.2h15.3M161.2 149.2h2.6v5.1h25.4M168.9 151.8v2.5"/>
<path d="M186.6 144.2h2.6M21.6 172.1h17.7M41.9 169.5h-2.6v5.1h2.6M59.7 172.1h7.6M69.8 169.5h-2.5v5.1h2.5M74.9 161.9h-12.7v10.2M87.6 172.1h10.1M105.4 161.9v2.6h7.6v5M113 177.2v2.5h-7.6v2.5M125.7 177.2h12.7M148.5 179.7h5.1M125.7 182.2h12.7"/>
</g>
<g fill="#008000" stroke="#008000" stroke-width=".21">
<circle cx="194.3" cy="47.7" r=".51"/>
<circle cx="189.2" cy="47.7" r=".51"/>
<circle cx="168.9" cy="47.7" r=".51"/>
<circle cx="74.9" cy="73" r=".51"/>
<circle cx="74.9" cy="95.9" r=".51"/>
<circle cx="80" cy="131.5" r=".51"/>
<circle cx="115.5" cy="144.2" r=".51"/>
<circle cx="115.5" cy="146.7" r=".51"/>
<circle cx="100.3" cy="88.3" r=".51"/>
<circle cx="105.4" cy="179.7" r=".51"/>
<circle cx="262.8" cy="121.3" r=".51"/>
<circle cx="227.3" cy="101" r=".51"/>
<circle cx="227.3" cy="90.8" r=".51"/>
<circle cx="189.2" cy="95.9" r=".51"/>
<circle cx="80" cy="116.2" r=".51"/>
<circle cx="100.3" cy="73" r=".51"/>
<circle cx="105.4" cy="164.5" r=".51"/>
<circle cx="250.1" cy="83.2" r=".51"/>
<circle cx="265.4" cy="47.7" r=".51"/>
<circle cx="224.7" cy="24.8" r=".51"/>
<circle cx="196.8" cy="24.8" r=".51"/>
<circle cx="166.3" cy="24.8" r=".51"/>
<circle cx="229.8" cy="24.8" r=".51"/>
<circle cx="163.8" cy="108.6" r=".51"/>
<circle cx="173.9" cy="83.2" r=".51"/>
<circle cx="41.9" cy="37.5" r=".51"/>
<circle cx="92.7" cy="37.5" r=".51"/>
<circle cx="224.7" cy="62.9" r=".51"/>
<circle cx="189.2" cy="62.9" r=".51"/>
<circle cx="229.8" cy="62.9" r=".51"/>
<circle cx="31.7" cy="118.8" r=".51"/>
<circle cx="100.3" cy="141.6" r=".51"/>
<circle cx="100.3" cy="126.4" r=".51"/>
<circle cx="62.2" cy="90.8" r=".51"/>
<circle cx="62.2" cy="73" r=".51"/>
<circle cx="39.3" cy="172.1" r=".51"/>
<circle cx="67.3" cy="172.1" r=".51"/>
<circle cx="62.2" cy="172.1" r=".51"/>
<circle cx="250.1" cy="93.4" r=".51"/>
<circle cx="262.8" cy="93.4" r=".51"/>
<circle cx="262.8" cy="111.1" r=".51"/>
<circle cx="245" cy="111.1" r=".51"/>
<circle cx="34.3" cy="93.4" r=".51"/>
<circle cx="36.8" cy="108.6" r=".51"/>
<circle cx="168.9" cy="144.2" r=".51"/>
<circle cx="168.9" cy="154.3" r=".51"/>
<circle cx="234.9" cy="75.6" r=".51"/>
<circle cx="158.7" cy="40" r=".51"/>
<circle cx="151.1" cy="47.7" r=".51"/>
</g>
<path d="M34.3 68.5h8.3M22.2 116.7h5.9M125.7 175.1h8.3" fill="none" stroke="#008080" stroke-width=".21"/>
<g font-size="2.9" fill="#808080">
<text x="59.2" y="112.8">IC31</text>
<text x="53.6" y="137.2">TPS3705-33D</text>
</g>
<g font-size="2.5" fill="#c0c0c0">
<text x="21.6" y="22.3">Remote programming inputs</text>
<text x="123.2" y="22.3">Channel 1 V/F converter for battery NTC (optional)</text>
<text x="21.6" y="60.4">Power-on reset generator and power control</text>
<text x="123.2" y="73.1">External trigger protection and level shifter/buffer</text>
<text x="224.7" y="72.4">Rotary encoder</text>
<text x="125.1" y="137.2">Opto-isolated digital output</text>
<text x="21.6" y="154.3">Master sync signal phase shifting</text>
<text x="125.1" y="170.2">DOUT2 driver</text>
</g>
<g font-size="2.5" fill="#808080">
<text x="19.8" y="33.3">X13-15</text>
<text x="46.3" y="32.9">+3V3</text>
<text x="70.6" y="33.3">X15-15</text>
<text x="94.6" y="32.9">+3V3</text>
<text x="207.6" y="34.3">IC28</text>
<text x="262" y="31.7">+3V3</text>
<text x="19.8" y="38.4">X13-11</text>
<text x="60.9" y="38.4">X12-8</text>
<text x="70.6" y="38.4">X15-11</text>
<text x="111.7" y="38.4">X14-8</text>
<text x="139.4" y="41.3">BC857BS</text>
<text x="143.5" y="38.8">IC27B</text>
<text x="167" y="41.9">BC857BS</text>
<text x="167" y="39.4">IC27A</text>
<text x="235.2" y="39.5">180R</text>
<text x="235.2" y="37.3">R150</text>
<text x="44.4" y="45.4">SMAJ18A</text>
<text x="44.4" y="43.2">ZD11</text>
<text x="95.2" y="45.4">SMAJ18A</text>
<text x="95.2" y="43.2">ZD12</text>
<text x="170.5" y="46.2">R152</text>
<text x="180.6" y="46.2">R153</text>
<text x="232" y="46">100n</text>
<text x="232" y="44.1">C132</text>
<text x="251.5" y="44.4">OK5</text>
<text x="266.6" y="44.9">1K8</text>
<text x="266.6" y="42.7">R151</text>
<text x="66.9" y="51.1">X14-7</text>
<text x="122.8" y="53.6">X12-6</text>
<text x="143.5" y="51.6">R177</text>
<text x="170.5" y="51">750R</text>
<text x="180.6" y="51">750R</text>
<text x="143.5" y="55.7">220R</text>
<text x="192" y="56.2">47</text>
<text x="192" y="54.3">C133</text>
<text x="194.8" y="56.2">n</text>
<text x="206.3" y="57.8">TLC555</text>
<text x="248" y="58.3">HCPL-181</text>
<text x="77.4" y="64.2">Q32</text>
<text x="122.8" y="63.8">X12-7</text>
<text x="269.2" y="60.9">GND</text>
<text x="47" y="67.3">IC29C</text>
<text x="67.3" y="71.6">R154</text>
<text x="77.4" y="66.7">2N7002</text>
<text x="96.9" y="67.2">+3V3</text>
<text x="67.3" y="76.4">47K</text>
<text x="76.8" y="76.7">GND</text>
<text x="44.4" y="80.7">SN74LVC08APWR</text>
<text x="99" y="81.3">IC29P</text>
<text x="110.1" y="83.5">100n</text>
<text x="110.1" y="81.6">C134</text>
<text x="158.8" y="81.5">BAT54S</text>
<text x="163.5" y="79.3">D19</text>
<text x="178.1" y="81.7">R155</text>
<text x="189" y="81.5">D20</text>
<text x="200" y="81.9">FB7</text>
<text x="237" y="83.5">10n</text>
<text x="237" y="81.6">C135</text>
<text x="242.9" y="78.8">+3V3</text>
<text x="47" y="85.1">IC29D</text>
<text x="77.4" y="89.6">2N7002</text>
<text x="77.4" y="87">Q33</text>
<text x="178.1" y="86.5">100R</text>
<text x="186.7" y="86.8">SKL16</text>
<text x="196.2" y="86.5">60R@100MHz</text>
<text x="212.7" y="84.4">+5V</text>
<text x="229.8" y="88.8">SW2</text>
<text x="235.2" y="88.8">-2</text>
<text x="251.4" y="89.9">4K7</text>
<text x="251.4" y="87.8">R156</text>
<text x="67.3" y="94.4">R158</text>
<text x="102.2" y="93.9">GND</text>
<text x="149.3" y="90.7">GND</text>
<text x="165.8" y="90.8">ZD13</text>
<text x="167.4" y="93">4V3</text>
<text x="182" y="91.5">+3V3</text>
<text x="188.6" y="95.5">C136</text>
<text x="255.2" y="91.8">10K</text>
<text x="40" y="101">IC29A</text>
<text x="43.8" y="98.4">SN74LVC08APWR</text>
<text x="67.3" y="99.2">47K</text>
<text x="175.8" y="99.7">GND</text>
<text x="189.1" y="98.1">100n</text>
<text x="246.3" y="100.5">R159</text>
<text x="255.2" y="96.6">R157</text>
<text x="265" y="98.7">10n</text>
<text x="265" y="96.8">C137</text>
<text x="40" y="103.5">SN74LVC08APWR</text>
<text x="41.9" y="107.1">R160</text>
<text x="54.6" y="107.3">+3V3</text>
<text x="76.8" y="102.1">GND</text>
<text x="138.4" y="107.1">R161</text>
<text x="151.1" y="107.1">R162</text>
<text x="171.4" y="107.1">R163</text>
<text x="191.7" y="105.4">IC30A</text>
<text x="198.2" y="102.1">GND</text>
<text x="204.4" y="107.1">R164</text>
<text x="232.4" y="106.6">SW2-1</text>
<text x="246.3" y="102.6">4K7</text>
<text x="259.2" y="107.2">GND</text>
<text x="41.9" y="111.9">n.c.</text>
<text x="76.2" y="110.5">+3V3</text>
<text x="120.9" y="109.5">X12-2</text>
<text x="139" y="111.9">4K7</text>
<text x="151.7" y="111.9">4K7</text>
<text x="172" y="111.9">1K</text>
<text x="193" y="111.8">IC30B</text>
<text x="205.7" y="111.9">1K</text>
<text x="250.1" y="109.6">10K</text>
<text x="40.2" y="117">D21</text>
<text x="87.2" y="118.4">100n</text>
<text x="87.2" y="115.8">C139</text>
<text x="97.1" y="119.3">GND</text>
<text x="120.9" y="114.6">X12-1</text>
<text x="121.9" y="118.6">MC000006</text>
<text x="192.4" y="115">SN74LV1T34DBVR</text>
<text x="225.4" y="116" transform="rotate(-90 225.4 116)">PEC12R-4225F-S0024</text>
<text x="250.1" y="114.4">R165</text>
<text x="265" y="117.1">10n</text>
<text x="265" y="115.2">C138</text>
<text x="37.6" y="123">BAS316</text>
<text x="139.7" y="121.8">GND</text>
<text x="190.4" y="123.7">GND</text>
<text x="264.7" y="124.5">GND</text>
<text x="27.2" y="129.6">JP8-0R</text>
<text x="107.5" y="128.5">47n</text>
<text x="107.5" y="126">C140</text>
<text x="114.9" y="132">GND</text>
<text x="81.9" y="137">GND</text>
<text x="105" y="135.3">SW3</text>
<text x="133.3" y="142.4">R166</text>
<text x="152.4" y="140.9">OK6</text>
<text x="179" y="141">50mA</text>
<text x="179" y="138.4">F1</text>
<text x="187.9" y="141.5">MC000006</text>
<text x="92.9" y="148">1301.9316</text>
<text x="108.1" y="149.9">GND</text>
<text x="133.3" y="147.7">220R</text>
<text x="171.4" y="147.3">ZD14</text>
<text x="195.5" y="145">X14-2</text>
<text x="148.9" y="154.8">HCPL-181</text>
<text x="171.4" y="150.1">SMAJ18A</text>
<text x="195.5" y="155.2">X14-1</text>
<text x="107.3" y="159.9">+3V3</text>
<text x="142.8" y="158.1">GND</text>
<text x="44.4" y="166.4">IC32A</text>
<text x="72.4" y="166.4">IC32B</text>
<text x="104.1" y="172.7">IC32P</text>
<text x="115.2" y="172.3">C141</text>
<text x="44.4" y="179.7">SN74LVC2G02DCTR</text>
<text x="72.4" y="179.7">SN74LVC2G02DCTR</text>
<text x="115.2" y="174.9">100n</text>
<text x="146" y="176.5">IC29B</text>
<text x="152.4" y="183.1">X16-7</text>
<text x="107.3" y="186.1">GND</text>
<text x="133.3" y="189.9">SN74LVC08APWR</text>
</g>
<g font-size="2.5" fill="#800080">
<text x="131.4" y="48.8">Ch#1 NTC</text>
<text x="121.2" y="104.7">Input level: +2.5 ... 5.5 V</text>
</g>
<g font-size="2.5" fill="#800000">
<text x="19" y="187.3">Licensed under the TAPR Open Hardware License (www.tapr.org/OHL)</text>
<text x="19" y="189.9">More info at http://www.envox.hr/eez</text>
<text x="19" y="192.4">Repository: https://github.com/eez-open</text>
</g>
<g font-size="2.1" fill="#808080">
<text x="200.3" y="37.1">3</text>
<text x="204.2" y="38.3">Q</text>
<text x="211.9" y="38.3">TR</text>
<text x="217.5" y="37.1">2</text>
<text x="200.3" y="47.3">6</text>
<text x="200.3" y="42.2">7</text>
<text x="204.2" y="43.3">DIS</text>
<text x="213.2" y="43.3">R</text>
<text x="217.5" y="47.3">5</text>
<text x="219.5" y="42.2">4</text>
<text x="246" y="47.3">1</text>
<text x="260.6" y="47.3">4</text>
<text x="200.3" y="52.4">8</text>
<text x="204.2" y="48.4">THR</text>
<text x="204.2" y="53.5">V+</text>
<text x="210" y="53.5">GND</text>
<text x="211.8" y="48.4">CV</text>
<text x="217.5" y="52.4">1</text>
<text x="246" y="52.4">2</text>
<text x="260.6" y="52.4">3</text>
<text x="45.4" y="70.2">9</text>
<text x="44.2" y="75.2">10</text>
<text x="52.4" y="72.7">8</text>
<text x="99.9" y="75.8" transform="rotate(-90 99.9 75.8)">14</text>
<text x="44.2" y="87.9">12</text>
<text x="99.9" y="86.7" transform="rotate(-90 99.9 86.7)">7</text>
<text x="44.2" y="93">13</text>
<text x="52.4" y="90.5">11</text>
<text x="33.9" y="98.1" transform="rotate(-90 33.9 98.1)">3</text>
<text x="237.8" y="98.1">B</text>
<text x="31.4" y="105.1" transform="rotate(-90 31.4 105.1)">1</text>
<text x="36.4" y="105.1" transform="rotate(-90 36.4 105.1)">2</text>
<text x="188.8" y="103.7" transform="rotate(-90 188.8 103.7)">5</text>
<text x="237.8" y="103.2">A</text>
<text x="180.6" y="108.3">2</text>
<text x="196.6" y="108.3">4</text>
<text x="48" y="118.4">7</text>
<text x="51.8" y="119.5">RESET</text>
<text x="68.1" y="117">VDD</text>
<text x="75.3" y="115.9">2</text>
<text x="188.8" y="114.7" transform="rotate(-90 188.8 114.7)">3</text>
<text x="48" y="123.5">5</text>
<text x="51.8" y="124.6">PFO</text>
<text x="69.2" y="122.1">MR</text>
<text x="69.2" y="124.6">PFI</text>
<text x="75.3" y="120.9">1</text>
<text x="75.3" y="123.5">4</text>
<text x="48" y="128.6">8</text>
<text x="51.8" y="129.7">WDO</text>
<text x="68.4" y="127.1">WDI</text>
<text x="75.3" y="126">6</text>
<text x="75.3" y="131.1">3</text>
<text x="67.8" y="132.2">GND</text>
<text x="103.8" y="141.3">3</text>
<text x="103.8" y="143.8">4</text>
<text x="110.8" y="141.3">1</text>
<text x="110.8" y="143.8">2</text>
<text x="144.5" y="143.8">1</text>
<text x="159.1" y="143.8">4</text>
<text x="110.8" y="146.3">5</text>
<text x="144.5" y="148.9">2</text>
<text x="159.1" y="148.9">3</text>
<text x="105" y="167.2" transform="rotate(-90 105 167.2)">8</text>
<text x="42.9" y="169.2">1</text>
<text x="56.9" y="171.7">7</text>
<text x="70.8" y="169.2">5</text>
<text x="84.9" y="171.7">3</text>
<text x="42.9" y="174.3">2</text>
<text x="70.8" y="174.3">6</text>
<text x="105" y="178.2" transform="rotate(-90 105 178.2)">4</text>
<text x="139.4" y="176.8">4</text>
<text x="146.4" y="179.4">6</text>
<text x="139.4" y="181.9">5</text>
</g>
<g font-size="2" fill="#c0c0c0">
<text x="224.7" y="125.7">Encoder shaft length: 25 mm</text>
<text x="224.7" y="128.3">Knob head: A3116068 (OKW), Knob cap: A3216007 (OKW)</text>
</g>
<text font-size="2" fill="#800080" x="22.8" y="147.3">Note 11.1: Solder SW2 on the PCB's opposite side</text>
<g font-size="1.8" fill="#008080">
<text x="230.7" y="29.3">TEMP_FREQ1</text>
<text x="234.2" y="24.2">CH1_VDD</text>
<text x="41.4" y="36.9">AUX1_USET_IN</text>
<text x="92.2" y="36.9">AUX2_USET_IN</text>
<text x="268.2" y="47">BATT_NTC</text>
<text x="29.2" y="49.6">CH1_GND</text>
<text x="80" y="49.6">CH2_GND</text>
<text x="135.8" y="52.1">NTC_IN</text>
<text x="80.5" y="59.7">PWR_SSTART</text>
<text x="135.8" y="62.3">CH1_GND</text>
<text x="231.4" y="62.3">CH1_GND</text>
<text x="34.3" y="69.9">RST_OUT</text>
<text x="21.6" y="75">PWRSS</text>
<text x="267.9" y="75">ENC_SW</text>
<text x="80.9" y="80">PWR_DIRECT</text>
<text x="21.6" y="87.7">PWRDIR</text>
<text x="269.6" y="92.7">ENC_B</text>
<text x="211" y="108">EXT_TRIG</text>
<text x="269.6" y="110.5">ENC_A</text>
<text x="22.2" y="118.1">RESET</text>
<text x="82.1" y="125.7">WATCHDOG</text>
<text x="125.7" y="143.5">DOUT1</text>
<text x="69" y="161.3">SYNC2</text>
<text x="21.6" y="171.5">SYNC_MASTER</text>
<text x="91.8" y="171.5">SYNC1</text>
<text x="125.7" y="176.5">RST_OUT</text>
<text x="125.7" y="181.6">DOUT2</text>
</g>
<g font-size="1.8" fill="#808080">
<text x="102.2" y="78.1" transform="rotate(-90 102.2 78.1)">VDD</text>
<text x="102.2" y="86.5" transform="rotate(-90 102.2 86.5)">VSS</text>
<text x="191.1" y="106.1" transform="rotate(-90 191.1 106.1)">VDD</text>
<text x="191.1" y="114.4" transform="rotate(-90 191.1 114.4)">VSS</text>
<text x="107.3" y="169.6" transform="rotate(-90 107.3 169.6)">VDD</text>
<text x="107.3" y="177.9" transform="rotate(-90 107.3 177.9)">VSS</text>
</g>
</svg>
